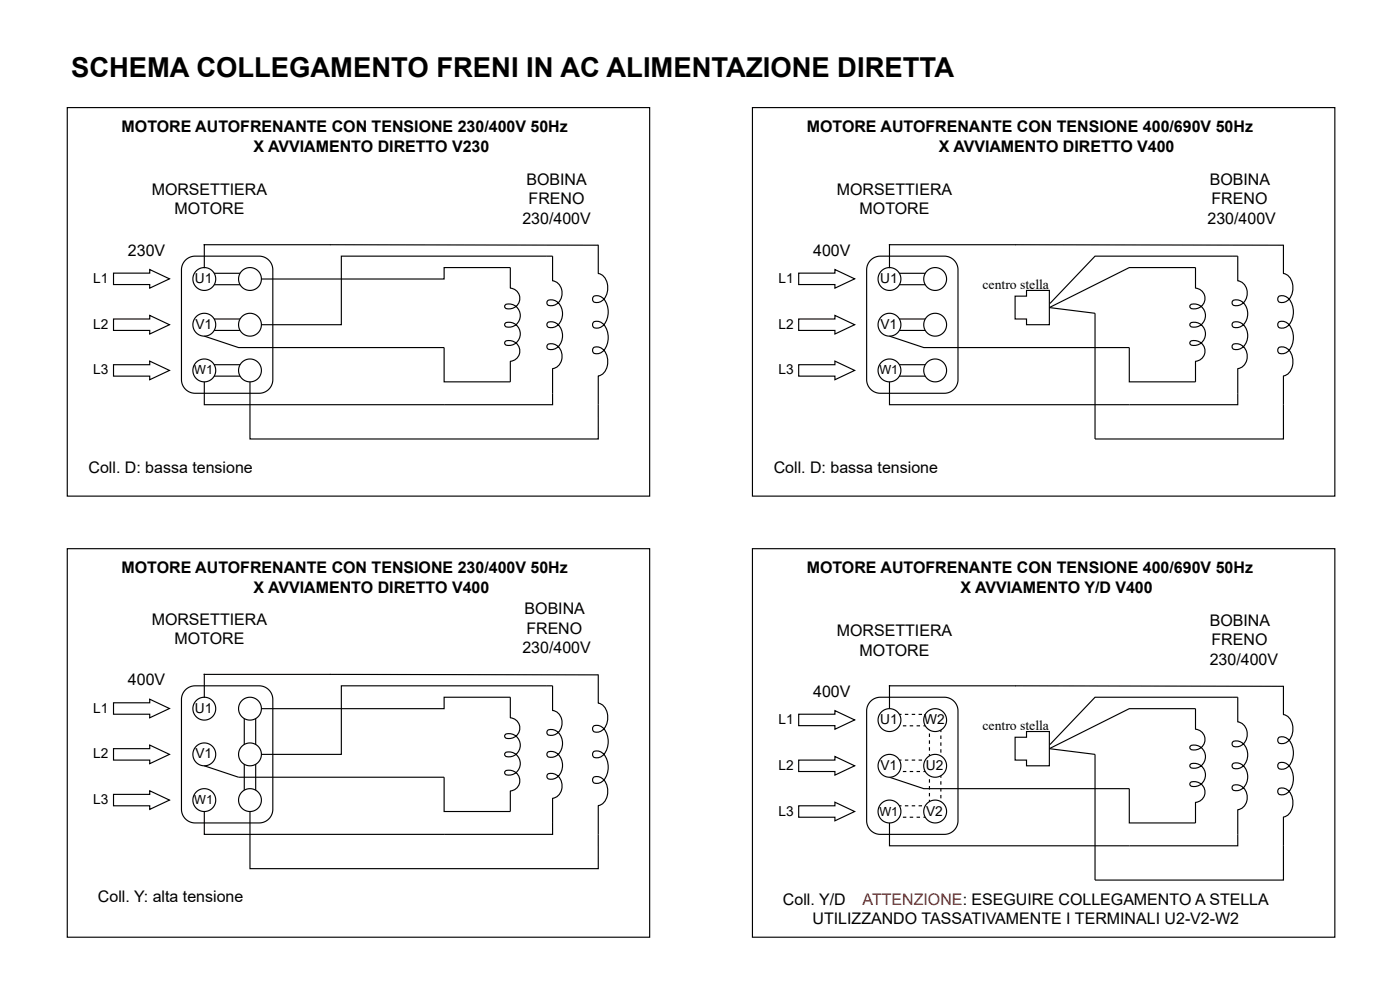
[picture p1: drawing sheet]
<svg xmlns="http://www.w3.org/2000/svg" width="297mm" height="210mm" viewBox="0 0 297 210" stroke-linecap="round" stroke-linejoin="round" font-family="sans-serif">
<path d="M159.6 22.8h123.6v82.4h-123.6zM169.4 57.9h7.7v-.8l4.2 2-4.2 2v-.8h-7.7zM169.4 67.6h7.7v-.7l4.2 1.9-4.2 2v-.7h-7.7zM169.4 77.3h7.7v-.7l4.2 1.9-4.2 2v-.8h-7.7z" fill="none" stroke="#000" stroke-width=".24"/>
<path d="M184.7 55.2l.8-.6 1.1-.3h13.7a2.91 2.91 0 0 1 2.9 2.9v23.3a2.91 2.91 0 0 1-2.9 2.9h-13.5a2.91 2.91 0 0 1-2.9-2.9v-23.5l.3-1.1z" fill="#fff"/>
<path d="M184.7 55.2l.8-.6 1.1-.3h13.7a2.91 2.91 0 0 1 2.9 2.9v23.3a2.91 2.91 0 0 1-2.9 2.9h-13.5a2.91 2.91 0 0 1-2.9-2.9v-23.5l.3-1.1zM253.6 56.7v4.4a2.18 2.18 0 0 1 2 2.7 2.18 2.18 0 0 1-3.1 1.4 .48 .48 0 0 1 .4-.7 2.45 2.45 0 0 1 2.8 2.5 2.45 2.45 0 0 1-3 2.3 .48 .48 0 0 1-.3-.6 .48 .48 0 0 1 .5-.3 2.45 2.45 0 0 1 2.8 2.5 2.45 2.45 0 0 1-3 2.2 .48 .48 0 0 1-.3-.5 .48 .48 0 0 1 .5-.4 2.22 2.22 0 0 1 2.7 1.8 2.22 2.22 0 0 1-2 2.6v4.4M262.6 54.3v5.2a2.7 2.7 0 0 1 2 2.8 2.7 2.7 0 0 1-2.3 2.5h-.4a.59 .59 0 0 1-.5-.6 .59 .59 0 0 1 .5-.6 2.8 2.8 0 0 1 2.7 3.9 2.31 2.31 0 0 1-3 1.8 .61 .61 0 0 1-.2-.6 .61 .61 0 0 1 .5-.4 2.8 2.8 0 0 1 2.7 3.9 2.31 2.31 0 0 1-3 1.8 .61 .61 0 0 1-.2-.6 .61 .61 0 0 1 .5-.5 2.68 2.68 0 0 1 2.7 1.9 2.68 2.68 0 0 1-1.2 3.1l-.8 .2v5.3M272.3 51.9v6.1a3 3 0 0 1 1.9 3.9 2.31 2.31 0 0 1-2.8 2.1 .83 .83 0 0 1-.2-1.1 .83 .83 0 0 1 1.2-.2 3.6 3.6 0 0 1 1.9 4.4 2.54 2.54 0 0 1-2.7 2.4 .74 .74 0 0 1-.5-.9 .74 .74 0 0 1 .9-.5 3.1 3.1 0 0 1 2.4 3.5 3.1 3.1 0 0 1-2.4 3.4 .75 .75 0 0 1-.9-.7 .75 .75 0 0 1 .9-.8 3 3 0 0 1 2.2 4.1 2.48 2.48 0 0 1-1.9 2.1v6.1" fill="none" stroke="#000" stroke-width=".24"/>
<path d="M188.8 58l9.3-.1 .3 .3v1.9l-.4 .3h-9l-.3-.4z" fill="#fff"/>
<path d="M188.8 58l9.3-.1 .3 .3v1.9l-.4 .3h-9l-.3-.4z" fill="none" stroke="#000" stroke-width=".24"/>
<circle cx="188.7" cy="59.2" r="2.42" fill="#fff"/>
<circle cx="188.7" cy="59.2" r="2.42" fill="none" stroke="#000" stroke-width=".24"/>
<circle cx="198.4" cy="59.2" r="2.42" fill="#fff"/>
<circle cx="198.4" cy="59.2" r="2.42" fill="none" stroke="#000" stroke-width=".24"/>
<path d="M188.8 67.7l9.3-.1 .3 .3v1.9l-.4 .3-9-.1-.3-.3z" fill="#fff"/>
<path d="M188.8 67.7l9.3-.1 .3 .3v1.9l-.4 .3-9-.1-.3-.3z" fill="none" stroke="#000" stroke-width=".24"/>
<path d="M188.8 77.4l9.3-.1 .3 .3v1.9l-.4 .2h-9l-.3-.3z" fill="#fff"/>
<path d="M188.8 77.4l9.3-.1 .3 .3v1.9l-.4 .2h-9l-.3-.3z" fill="none" stroke="#000" stroke-width=".24"/>
<circle cx="188.7" cy="68.8" r="2.42" fill="#fff"/>
<circle cx="188.7" cy="68.8" r="2.42" fill="none" stroke="#000" stroke-width=".24"/>
<circle cx="198.4" cy="68.8" r="2.42" fill="#fff"/>
<circle cx="198.4" cy="68.8" r="2.42" fill="none" stroke="#000" stroke-width=".24"/>
<circle cx="198.4" cy="78.5" r="2.42" fill="#fff"/>
<g fill="none" stroke="#000" stroke-width=".24">
<path d="M272.2 52l-83.5-.1v4.8"/>
<circle cx="198.4" cy="78.5" r="2.42"/>
</g>
<circle cx="188.7" cy="78.5" r="2.42" fill="#fff"/>
<g fill="none" stroke="#000" stroke-width=".24">
<path d="M261.4 54.3h1.2M188.7 71.3l7.3 2.4h43.6v7.3h14M232.3 66.4v26.7h40v-7.3M188.7 81v4.8h73.9v-2.4"/>
<circle cx="188.7" cy="78.5" r="2.42"/>
</g>
<path d="M215.4 62.8h2.4v-1.2h4.8v7.2h-4.8v-1.2h-2.4z" fill="#fff"/>
<path d="M253.6 56.7h-14l-17 8.5 9.7 1.2M261.4 54.3h-29.1l-9.6 10M215.4 62.8h2.4v-1.2h4.8v7.2h-4.8v-1.2h-2.4z" fill="none" stroke="#000" stroke-width=".24"/>
<path d="M14.3 116.3h123.5v82.4h-123.5z" fill="#fff"/>
<path d="M14.3 116.3h123.5v82.4h-123.5zM24.1 149h7.7v-.8l4.2 2-4.2 2v-.8h-7.7zM24.1 158.7h7.7v-.7l4.2 1.9-4.2 2v-.8h-7.7zM24.1 168.4h7.7v-.7l4.2 1.9-4.2 2v-.8h-7.7z" fill="none" stroke="#000" stroke-width=".24"/>
<path d="M39.3 146.3l.8-.6 1.1-.3h13.8a2.91 2.91 0 0 1 2.9 2.9v23.3a2.91 2.91 0 0 1-2.9 2.9h-13.6a2.91 2.91 0 0 1-2.9-2.9v-23.5l.3-1.1z" fill="#fff"/>
<path d="M39.3 146.3l.8-.6 1.1-.3h13.8a2.91 2.91 0 0 1 2.9 2.9v23.3a2.91 2.91 0 0 1-2.9 2.9h-13.6a2.91 2.91 0 0 1-2.9-2.9v-23.5l.3-1.1zM108.3 147.8v4.4a2.18 2.18 0 0 1 1.9 2.7 2.18 2.18 0 0 1-3.1 1.4 .48 .48 0 0 1 .4-.7 2.45 2.45 0 0 1 2.9 2.5 2.45 2.45 0 0 1-3.1 2.3 .48 .48 0 0 1-.2-.6 .48 .48 0 0 1 .4-.3 2.45 2.45 0 0 1 2.9 2.5 2.45 2.45 0 0 1-3.1 2.2 .48 .48 0 0 1-.2-.5 .48 .48 0 0 1 .4-.4 2.22 2.22 0 0 1 2.7 1.8 2.22 2.22 0 0 1-1.9 2.6v4.3M117.2 145.4v5.2a2.7 2.7 0 0 1 2 2.8 2.7 2.7 0 0 1-2.3 2.5h-.4a.59 .59 0 0 1-.5-.6 .59 .59 0 0 1 .5-.6 2.8 2.8 0 0 1 2.7 3.9 2.31 2.31 0 0 1-2.9 1.8 .61 .61 0 0 1-.3-.6 .61 .61 0 0 1 .5-.4 2.8 2.8 0 0 1 2.7 3.9 2.31 2.31 0 0 1-2.9 1.8 .61 .61 0 0 1-.3-.6 .61 .61 0 0 1 .5-.5 2.68 2.68 0 0 1 2.7 1.9 2.68 2.68 0 0 1-1.1 3.1l-.9 .2v5.3M126.9 143v6.1a3 3 0 0 1 1.9 3.9 2.31 2.31 0 0 1-2.8 2.1 .83 .83 0 0 1-.1-1.1 .83 .83 0 0 1 1.1-.2 3.6 3.6 0 0 1 1.9 4.4 2.54 2.54 0 0 1-2.7 2.4 .74 .74 0 0 1-.5-.9 .74 .74 0 0 1 .9-.5 3.1 3.1 0 0 1 2.4 3.4 3.1 3.1 0 0 1-2.4 3.5 .75 .75 0 0 1-.9-.7 .75 .75 0 0 1 .9-.8 3 3 0 0 1 2.2 4.1 2.48 2.48 0 0 1-1.9 2.1v6.1" fill="none" stroke="#000" stroke-width=".24"/>
<path d="M51.9 150.4l2-.2 .3 .3v9.1l-.2 .3h-1.9l-.3-.3z" fill="#fff"/>
<path d="M51.9 150.4l2-.2 .3 .3v9.1l-.2 .3h-1.9l-.3-.3z" fill="none" stroke="#000" stroke-width=".24"/>
<circle cx="43.3" cy="150.2" r="2.42" fill="#fff"/>
<circle cx="43.3" cy="150.2" r="2.42" fill="none" stroke="#000" stroke-width=".24"/>
<circle cx="53" cy="150.2" r="2.42" fill="#fff"/>
<circle cx="53" cy="150.2" r="2.42" fill="none" stroke="#000" stroke-width=".24"/>
<circle cx="43.3" cy="159.9" r="2.42" fill="#fff"/>
<g fill="none" stroke="#000" stroke-width=".24">
<path d="M126.9 143.1l-83.6-.1v4.8"/>
<circle cx="43.3" cy="159.9" r="2.42"/>
</g>
<circle cx="43.3" cy="169.6" r="2.42" fill="#fff"/>
<g fill="none" stroke="#000" stroke-width=".24">
<path d="M108.3 147.8h-14.1v2.4h-38.7M116 145.4h1.2M43.3 172v4.9h73.9v-2.4M94.2 164.8v7.2h14.1"/>
<circle cx="43.3" cy="169.6" r="2.42"/>
</g>
<path d="M51.9 160l2-.1 .3 .3v9.1l-.2 .3h-1.9l-.3-.3z" fill="#fff"/>
<path d="M43.3 162.4l7.3 2.4M51.9 160l2-.1 .3 .3v9.1l-.2 .3h-1.9l-.3-.3z" fill="none" stroke="#000" stroke-width=".24"/>
<circle cx="53" cy="169.6" r="2.42" fill="#fff"/>
<g fill="none" stroke="#000" stroke-width=".24">
<path d="M53 172v12.2h73.9v-7.3"/>
<circle cx="53" cy="169.6" r="2.42"/>
</g>
<circle cx="53" cy="159.9" r="2.42" fill="#fff"/>
<g fill="none" stroke="#000" stroke-width=".24">
<path d="M116 145.4h-43.6v14.5h-16.9M50.6 164.8h43.6"/>
<circle cx="53" cy="159.9" r="2.42"/>
</g>
<path d="M159.6 116.3h123.6v82.4h-123.6z" fill="#fff"/>
<path d="M159.6 116.3h123.6v82.4h-123.6zM169.4 151.4h7.7v-.7l4.2 1.9-4.2 2v-.8h-7.7zM169.4 161.1h7.7v-.7l4.2 2-4.2 1.9v-.7h-7.7zM169.4 170.8h7.7v-.7l4.2 1.9-4.2 2v-.7h-7.7z" fill="none" stroke="#000" stroke-width=".24"/>
<path d="M184.7 148.7l.8-.6 1.1-.3h13.7a2.91 2.91 0 0 1 2.9 2.9v23.3a2.91 2.91 0 0 1-2.9 2.9h-13.5a2.91 2.91 0 0 1-2.9-2.9v-23.5l.3-1.1z" fill="#fff"/>
<path d="M184.7 148.7l.8-.6 1.1-.3h13.7a2.91 2.91 0 0 1 2.9 2.9v23.3a2.91 2.91 0 0 1-2.9 2.9h-13.5a2.91 2.91 0 0 1-2.9-2.9v-23.5l.3-1.1zM253.6 150.2v4.4a2.18 2.18 0 0 1 2 2.8 2.18 2.18 0 0 1-3.1 1.3 .48 .48 0 0 1 .4-.7 2.45 2.45 0 0 1 2.8 2.5 2.45 2.45 0 0 1-3 2.3 .48 .48 0 0 1-.3-.6 .48 .48 0 0 1 .5-.3 2.45 2.45 0 0 1 2.8 2.5 2.45 2.45 0 0 1-3 2.3 .48 .48 0 0 1-.3-.6 .48 .48 0 0 1 .5-.4 2.22 2.22 0 0 1 2.7 1.8 2.22 2.22 0 0 1-2 2.6v4.4M262.6 147.8v5.3a2.7 2.7 0 0 1 2 2.7 2.7 2.7 0 0 1-2.3 2.5h-.4a.59 .59 0 0 1-.5-.6 .59 .59 0 0 1 .5-.6 2.8 2.8 0 0 1 2.7 4 2.31 2.31 0 0 1-3 1.8 .61 .61 0 0 1-.2-.7 .61 .61 0 0 1 .5-.4 2.8 2.8 0 0 1 2.7 3.9 2.31 2.31 0 0 1-3 1.8 .61 .61 0 0 1-.2-.6 .61 .61 0 0 1 .5-.5 2.68 2.68 0 0 1 2.7 1.9 2.68 2.68 0 0 1-1.2 3.1l-.8 .3v5.2M272.3 145.4v6.1a3 3 0 0 1 1.9 3.9 2.31 2.31 0 0 1-2.8 2.2 .83 .83 0 0 1-.2-1.2 .83 .83 0 0 1 1.2-.2 3.6 3.6 0 0 1 1.9 4.4 2.54 2.54 0 0 1-2.7 2.4 .74 .74 0 0 1-.5-.9 .74 .74 0 0 1 .9-.5 3.1 3.1 0 0 1 2.4 3.5 3.1 3.1 0 0 1-2.4 3.4 .75 .75 0 0 1-.9-.7 .75 .75 0 0 1 .9-.7 3 3 0 0 1 2.2 4 2.48 2.48 0 0 1-1.9 2.1v6.1" fill="none" stroke="#000" stroke-width=".24"/>
<path d="M197.3 152.8l1.9-.1 .4 .3v9l-.3 .4h-1.8l-.3-.3z" fill="#fff"/>
<path d="M199.5 154.5h.2v.7h-.2zM199.5 155.9h.2v.8h-.2zM199.5 157.4h.2v.7h-.2zM199.5 158.8h.2v.8h-.2zM199.5 160.3h.2v.7h-.2zM199.5 161.8h.2a.53 .53 0 0 1-.4 .7zM197.8 162.2h.7v.3h-.7zM197.1 161.3h.2v.7l-.2 .1zM197.1 159.9h.2v.7h-.2zM197.1 158.4h.2v.7h-.2zM197.1 157h.2v.7h-.2zM197.1 155.5h.2v.7h-.2zM197.1 154.1h.2v.7h-.2zM197.2 152.7l.2-.1 .1 .2-.2 .5h-.2zM198.2 152.5h.7v.3h-.7zM199.5 152.9h.2v.9h-.2z" fill="#000"/>
<path d="M197.3 162.5l1.9-.1 .4 .3v9l-.3 .3h-1.8l-.3-.2z" fill="#fff"/>
<path d="M199.5 164.2h.2v.7h-.2zM199.5 165.6h.2v.8h-.2zM199.5 167.1h.2v.7h-.2zM199.5 168.5h.2v.8h-.2zM199.5 170h.2v.7h-.2zM199.5 171.4h.2a.53 .53 0 0 1-.4 .8zM197.8 171.9h.7v.3h-.7zM197.1 171h.2v.7l-.2 .1zM197.1 169.6h.2v.7h-.2zM197.1 168.1h.2v.7h-.2zM197.1 166.7h.2v.7h-.2zM197.1 165.2h.2v.7h-.2zM197.1 163.7h.2v.8h-.2zM197.2 162.3h.2l.1 .2-.2 .5h-.2zM198.2 162.2h.7v.3h-.7zM199.5 162.6h.2v.8h-.2z" fill="#000"/>
<path d="M232.3 159.9v26.7h40v-7.3M261.4 147.8h1.2M272.2 145.5l-83.5-.1v4.8M188.7 174.5v4.8h73.9v-2.4M188.7 164.8l7.3 2.4h43.6v7.3h14" fill="none" stroke="#000" stroke-width=".24"/>
<path d="M215.4 156.3h2.4v-1.2h4.8v7.3h-4.8v-1.3h-2.4z" fill="#fff"/>
<path d="M215.4 156.3h2.4v-1.2h4.8v7.3h-4.8v-1.3h-2.4zM253.6 150.2h-14l-17 8.5 9.7 1.2M261.4 147.8h-29.1l-9.6 10.1" fill="none" stroke="#000" stroke-width=".24"/>
<path d="M188.8 151.6l9.3-.1 .3 .2v1.9l-.4 .3h-9l-.3-.4z" fill="#fff"/>
<path d="M190.5 151.3h.7v.3h-.7zM192 151.3h.7v.3h-.7zM193.4 151.3h.8v.3h-.8zM194.9 151.3h.7v.3h-.7zM196.3 151.3h.8v.3h-.8zM197.8 151.3a.53 .53 0 0 1 .7 .5l-.7-.2zM198.3 152.5h.2v.7h-.2zM197.4 153.8h.7v.2h-.7zM195.9 153.8h.7v.2h-.7zM194.5 153.8h.7v.2h-.7zM193 153.8h.7v.2h-.7zM191.5 153.8h.8v.2h-.8zM190.1 153.8h.7v.2h-.7zM188.6 153.6l.8 .2v.2a.58 .58 0 0 1-.8-.4zM188.6 152.1h.2v.8h-.2zM188.9 151.4l.9-.1v.3h-.8z" fill="#000"/>
<circle cx="188.7" cy="152.7" r="2.42" fill="#fff"/>
<circle cx="188.7" cy="152.7" r="2.42" fill="none" stroke="#000" stroke-width=".24"/>
<path d="M188.8 161.3l9.3-.1 .3 .2v1.9l-.4 .3h-9l-.3-.4z" fill="#fff"/>
<path d="M190.5 161h.7v.3h-.7zM192 161h.7v.3h-.7zM193.4 161h.8v.3h-.8zM194.9 161h.7v.3h-.7zM196.3 161h.8v.3h-.8zM197.8 161a.53 .53 0 0 1 .7 .5l-.7-.2zM198.3 162.2h.2v.7h-.2zM197.4 163.4h.7v.3h-.7zM195.9 163.4h.7v.3h-.7zM194.5 163.4h.7v.3h-.7zM193 163.4h.7v.3h-.7zM191.5 163.4h.8v.3h-.8zM190.1 163.4h.7v.3h-.7zM188.6 163.3l.8 .1v.3a.57 .57 0 0 1-.8-.4zM188.6 161.8h.2v.8h-.2zM188.9 161.1l.9-.1v.3h-.8z" fill="#000"/>
<circle cx="198.4" cy="152.7" r="2.42" fill="#fff"/>
<circle cx="198.4" cy="152.7" r="2.42" fill="none" stroke="#000" stroke-width=".24"/>
<path d="M188.8 170.9l9.3-.1 .3 .3v1.9l-.4 .3h-9l-.3-.4z" fill="#fff"/>
<path d="M190.5 170.7h.7v.3h-.7zM192 170.7h.7v.3h-.7zM193.4 170.7h.8v.3h-.8zM194.9 170.7h.7v.3h-.7zM196.3 170.7h.8v.3h-.8zM197.8 170.7a.53 .53 0 0 1 .7 .5l-.7-.2zM198.3 171.9h.2v.7h-.2zM197.4 173.1h.7v.3h-.7zM195.9 173.1h.7v.3h-.7zM194.5 173.1h.7v.3h-.7zM193 173.1h.7v.3h-.7zM191.5 173.1h.8v.3h-.8zM190.1 173.1h.7v.3h-.7zM188.6 173l.8 .1v.3a.58 .58 0 0 1-.8-.4zM188.6 171.5h.2v.8h-.2zM188.9 170.7h.9v.3h-.8z" fill="#000"/>
<circle cx="188.7" cy="162.4" r="2.42" fill="#fff"/>
<circle cx="188.7" cy="162.4" r="2.42" fill="none" stroke="#000" stroke-width=".24"/>
<circle cx="198.4" cy="162.4" r="2.42" fill="#fff"/>
<circle cx="198.4" cy="162.4" r="2.42" fill="none" stroke="#000" stroke-width=".24"/>
<circle cx="198.4" cy="172" r="2.42" fill="#fff"/>
<circle cx="198.4" cy="172" r="2.42" fill="none" stroke="#000" stroke-width=".24"/>
<circle cx="188.7" cy="172" r="2.42" fill="#fff"/>
<circle cx="188.7" cy="172" r="2.42" fill="none" stroke="#000" stroke-width=".24"/>
<path d="M14.3 22.8h123.5v82.4h-123.5z" fill="#fff"/>
<path d="M14.3 22.8h123.5v82.4h-123.5zM24.1 57.9h7.7v-.8l4.2 2-4.2 2v-.8h-7.7zM24.1 67.6h7.7v-.7l4.2 1.9-4.2 2v-.7h-7.7zM24.1 77.3h7.7v-.7l4.2 1.9-4.2 2v-.8h-7.7z" fill="none" stroke="#000" stroke-width=".24"/>
<path d="M39.3 55.2l.8-.6 1.1-.3h13.8a2.91 2.91 0 0 1 2.9 2.9v23.3a2.91 2.91 0 0 1-2.9 2.9h-13.6a2.91 2.91 0 0 1-2.9-2.9v-23.5l.3-1.1z" fill="#fff"/>
<path d="M39.3 55.2l.8-.6 1.1-.3h13.8a2.91 2.91 0 0 1 2.9 2.9v23.3a2.91 2.91 0 0 1-2.9 2.9h-13.6a2.91 2.91 0 0 1-2.9-2.9v-23.5l.3-1.1zM108.3 56.7v4.4a2.18 2.18 0 0 1 1.9 2.7 2.18 2.18 0 0 1-3.1 1.4 .48 .48 0 0 1 .4-.7 2.45 2.45 0 0 1 2.9 2.5 2.45 2.45 0 0 1-3.1 2.3 .48 .48 0 0 1-.2-.6 .48 .48 0 0 1 .4-.3 2.45 2.45 0 0 1 2.9 2.5 2.45 2.45 0 0 1-3.1 2.2 .48 .48 0 0 1-.2-.5 .48 .48 0 0 1 .4-.4 2.22 2.22 0 0 1 2.7 1.8 2.22 2.22 0 0 1-1.9 2.6v4.4M117.2 54.3v5.2a2.7 2.7 0 0 1 2 2.8 2.7 2.7 0 0 1-2.3 2.5h-.4a.59 .59 0 0 1-.5-.6 .59 .59 0 0 1 .5-.6 2.8 2.8 0 0 1 2.7 3.9 2.31 2.31 0 0 1-2.9 1.8 .61 .61 0 0 1-.3-.6 .61 .61 0 0 1 .5-.4 2.8 2.8 0 0 1 2.7 3.9 2.31 2.31 0 0 1-2.9 1.8 .61 .61 0 0 1-.3-.6 .61 .61 0 0 1 .5-.5 2.68 2.68 0 0 1 2.7 1.9 2.68 2.68 0 0 1-1.1 3.1l-.9 .2v5.3M126.9 51.9v6.1a3 3 0 0 1 1.9 3.9 2.31 2.31 0 0 1-2.8 2.1 .83 .83 0 0 1-.1-1.1 .83 .83 0 0 1 1.1-.2 3.6 3.6 0 0 1 1.9 4.4 2.54 2.54 0 0 1-2.7 2.4 .74 .74 0 0 1-.5-.9 .74 .74 0 0 1 .9-.5 3.1 3.1 0 0 1 2.4 3.5 3.1 3.1 0 0 1-2.4 3.4 .75 .75 0 0 1-.9-.7 .75 .75 0 0 1 .9-.8 3 3 0 0 1 2.2 4.1 2.48 2.48 0 0 1-1.9 2.1v6.1" fill="none" stroke="#000" stroke-width=".24"/>
<path d="M43.4 58l9.3-.1 .3 .3v1.9l-.3 .3h-9.1l-.3-.4z" fill="#fff"/>
<path d="M43.4 58l9.3-.1 .3 .3v1.9l-.3 .3h-9.1l-.3-.4z" fill="none" stroke="#000" stroke-width=".24"/>
<circle cx="43.3" cy="59.2" r="2.42" fill="#fff"/>
<circle cx="43.3" cy="59.2" r="2.42" fill="none" stroke="#000" stroke-width=".24"/>
<circle cx="53" cy="59.2" r="2.42" fill="#fff"/>
<circle cx="53" cy="59.2" r="2.42" fill="none" stroke="#000" stroke-width=".24"/>
<path d="M43.4 67.7l9.3-.1 .3 .3v1.9l-.3 .3-9.1-.1-.3-.3z" fill="#fff"/>
<path d="M43.4 67.7l9.3-.1 .3 .3v1.9l-.3 .3-9.1-.1-.3-.3z" fill="none" stroke="#000" stroke-width=".24"/>
<path d="M43.4 77.4l9.3-.1 .3 .3v1.9l-.3 .2h-9.1l-.3-.3z" fill="#fff"/>
<path d="M43.4 77.4l9.3-.1 .3 .3v1.9l-.3 .2h-9.1l-.3-.3z" fill="none" stroke="#000" stroke-width=".24"/>
<circle cx="43.3" cy="68.8" r="2.42" fill="#fff"/>
<circle cx="43.3" cy="68.8" r="2.42" fill="none" stroke="#000" stroke-width=".24"/>
<circle cx="53" cy="68.8" r="2.42" fill="#fff"/>
<circle cx="53" cy="68.8" r="2.42" fill="none" stroke="#000" stroke-width=".24"/>
<circle cx="53" cy="78.5" r="2.42" fill="#fff"/>
<g fill="none" stroke="#000" stroke-width=".24">
<path d="M126.9 52l-83.6-.1v4.8"/>
<circle cx="53" cy="78.5" r="2.42"/>
</g>
<circle cx="43.3" cy="78.5" r="2.42" fill="#fff"/>
<g fill="none" stroke="#000" stroke-width=".24">
<path d="M108.3 56.7h-14.1v2.5h-38.7M117.2 54.3h-44.8v14.5h-16.9M43.3 71.3l7.3 2.4h43.6v7.3h14.1M43.3 81v4.8h73.9v-2.4M53 81v12.1h73.9v-7.3"/>
<circle cx="43.3" cy="78.5" r="2.42"/>
</g>
<text font-size="5.8" x="15.1" y="16.4">SCHEMA COLLEGAMENTO FRENI IN AC ALIMENTAZIONE DIRETTA</text>
<g font-size="3.4">
<text x="25.8" y="28">MOTORE AUTOFRENANTE CON TENSIONE 230/400V 50Hz</text>
<text x="171.2" y="28">MOTORE AUTOFRENANTE CON TENSIONE 400/690V 50Hz</text>
<text x="53.8" y="32.1">X AVVIAMENTO DIRETTO V230</text>
<text x="199.2" y="32.1">X AVVIAMENTO DIRETTO V400</text>
<text x="32.2" y="41.3">MORSETTIERA</text>
<text x="111.7" y="39.2">BOBINA</text>
<text x="177.5" y="41.3">MORSETTIERA</text>
<text x="256.7" y="39.2">BOBINA</text>
<text x="37" y="45.5">MOTORE</text>
<text x="110.8" y="47.4">230/400V</text>
<text x="112.1" y="43.3">FRENO</text>
<text x="182.4" y="45.5">MOTORE</text>
<text x="256.2" y="47.4">230/400V</text>
<text x="257" y="43.3">FRENO</text>
<text x="27.1" y="54.2">230V</text>
<text x="172.5" y="54.2">400V</text>
<text x="18.8" y="100.2">Coll. D: bassa tensione</text>
<text x="164.1" y="100.2">Coll. D: bassa tensione</text>
<text x="25.8" y="121.5">MOTORE AUTOFRENANTE CON TENSIONE 230/400V 50Hz</text>
<text x="53.8" y="125.7">X AVVIAMENTO DIRETTO V400</text>
<text x="171.2" y="121.5">MOTORE AUTOFRENANTE CON TENSIONE 400/690V 50Hz</text>
<text x="203.8" y="125.7">X AVVIAMENTO Y/D V400</text>
<text x="111.3" y="130.3">BOBINA</text>
<text x="32.2" y="132.4">MORSETTIERA</text>
<text x="37" y="136.6">MOTORE</text>
<text x="111.7" y="134.4">FRENO</text>
<text x="177.5" y="134.9">MORSETTIERA</text>
<text x="256.6" y="132.7">BOBINA</text>
<text x="257" y="136.8">FRENO</text>
<text x="110.8" y="138.5">230/400V</text>
<text x="182.4" y="139">MOTORE</text>
<text x="256.7" y="140.9">230/400V</text>
<text x="27.1" y="145.3">400V</text>
<text x="172.5" y="147.7">400V</text>
<text x="20.8" y="191.3">Coll. Y: alta tensione</text>
<text x="166.1" y="191.8">Coll. Y/D</text>
<text x="172.4" y="195.9">UTILIZZANDO TASSATIVAMENTE I TERMINALI U2-V2-W2</text>
</g>
<text font-size="3.4" fill="#f00" x="183" y="191.8">ATTENZIONE: ESEGUIRE COLLEGAMENTO A STELLA</text>
<g font-size="2.9">
<text x="19.8" y="60">L1</text>
<text x="41.4" y="60">U1</text>
<text x="165.2" y="60">L1</text>
<text x="186.7" y="60">U1</text>
<text x="208.4" y="61.2">centro stella</text>
<text x="19.8" y="69.7">L2</text>
<text x="41.4" y="69.7">V1</text>
<text x="165.2" y="69.7">L2</text>
<text x="186.8" y="69.7">V1</text>
<text x="19.8" y="79.4">L3</text>
<text x="165.2" y="79.4">L3</text>
<text x="19.8" y="151.1">L1</text>
<text x="41.4" y="151.1">U1</text>
<text x="165.2" y="153.5">L1</text>
<text x="186.7" y="153.5">U1</text>
<text x="196.1" y="153.5">W2</text>
<text x="208.4" y="154.7">centro stella</text>
<text x="19.8" y="160.8">L2</text>
<text x="41.4" y="160.8">V1</text>
<text x="165.2" y="163.2">L2</text>
<text x="186.8" y="163.2">V1</text>
<text x="196.4" y="163.2">U2</text>
<text x="19.8" y="170.5">L3</text>
<text x="165.2" y="172.9">L3</text>
<text x="196.5" y="172.9">V2</text>
</g>
<g font-size="2.7">
<text x="41.2" y="79.4">W1</text>
<text x="186.6" y="79.4">W1</text>
<text x="41.2" y="170.5">W1</text>
<text x="186.6" y="172.9">W1</text>
</g>
</svg>
